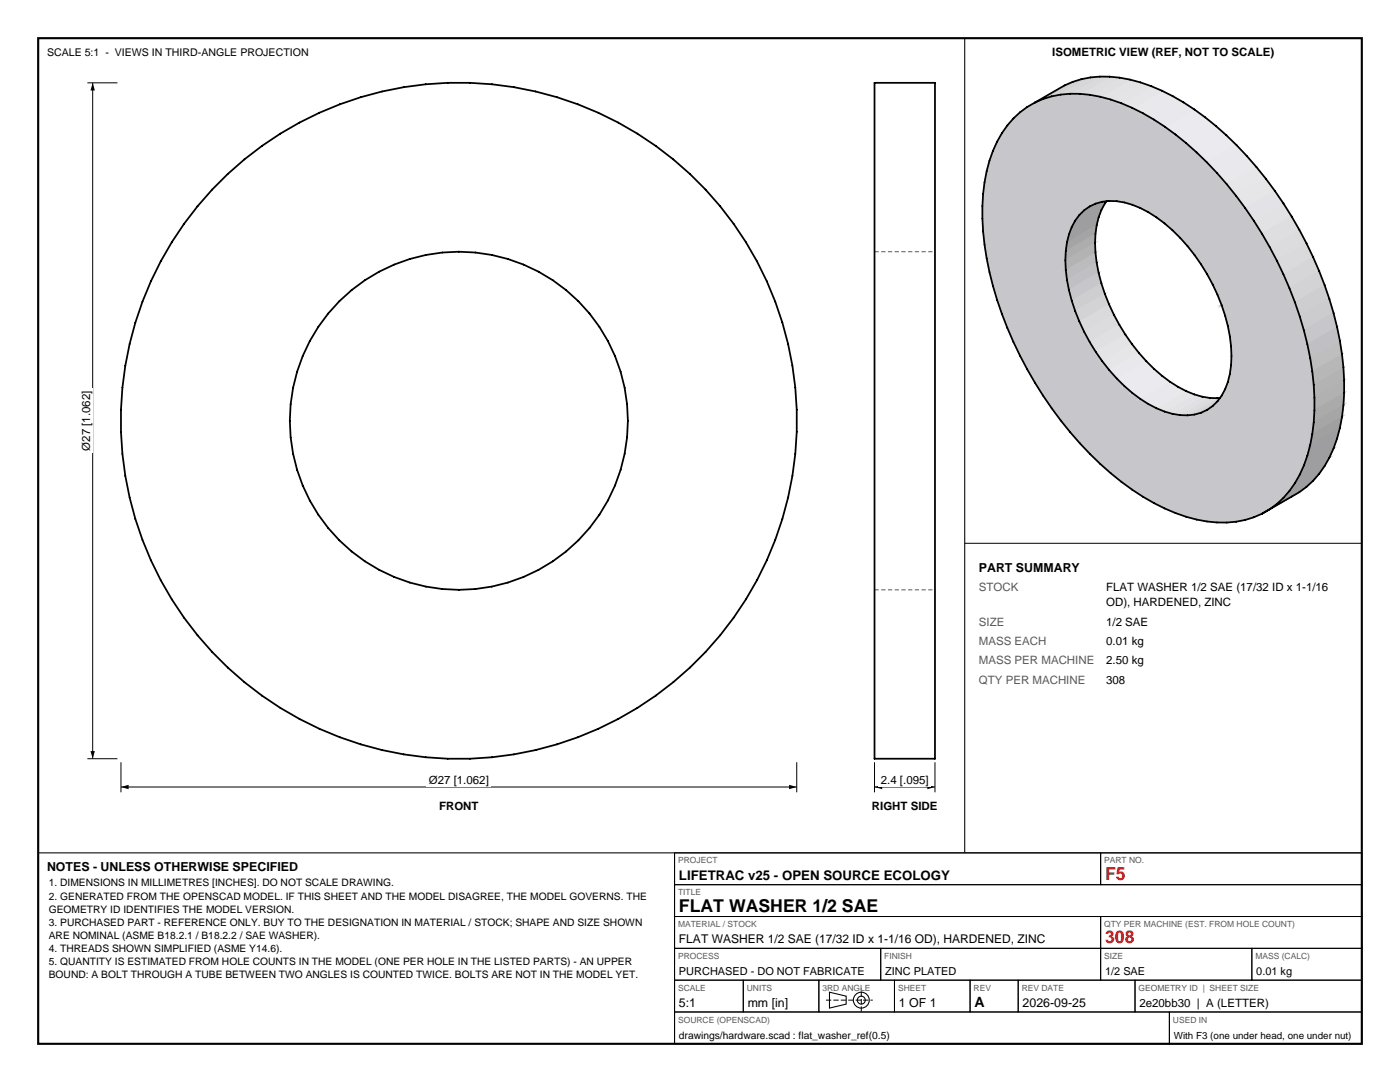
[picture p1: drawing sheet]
<svg xmlns="http://www.w3.org/2000/svg" width="279mm" height="216mm" viewBox="0 0 279 216" stroke-linecap="round" stroke-linejoin="round" font-family="sans-serif">
<path d="M7.6 7.6h264.2v200.7h-264.2z" fill="none" stroke="#000" stroke-width=".42"/>
<g fill="none" stroke="#000" stroke-width=".21">
<path d="M192.5 7.6v162.6M7.6 170.2h264.2M134.6 170.2v38.1M165.5 198l3.4 .8v1.6l-3.4 .8z"/>
<circle cx="171.9" cy="199.6" r="1.59"/>
<circle cx="171.9" cy="199.6" r=".79"/>
</g>
<g fill="none" stroke="#000" stroke-width=".2">
<path d="M24.1 152.1v6M24.1 157h134.9M159 152.1v6M134.6 170.2h85.1v6.3h-85.1zM134.6 176.5h137.2v6.4h-137.2zM219.7 170.2h52.1v6.3h-52.1zM134.6 182.9h85.1v6.3h-85.1zM134.6 189.2h41.2v6.4h-41.2zM134.6 195.6h13.7v6.3h-13.7zM148.3 195.6h15.1v6.3h-15.1zM163.4 195.6h15.1v6.3h-15.1zM175.8 189.2h43.9v6.4h-43.9z"/>
<path d="M178.5 195.6h15.1v6.3h-15.1zM193.6 195.6h9.6v6.3h-9.6zM203.2 195.6h23.3v6.3h-23.3zM219.7 182.9h52.1v6.3h-52.1zM219.7 189.2h30.1v6.4h-30.1zM226.5 195.6h45.3v6.3h-45.3zM249.8 189.2h22v6.4h-22zM134.6 201.9h98.8v6.4h-98.8zM233.4 201.9h38.4v6.4h-38.4z"/>
</g>
<path d="M164.8 199.6h9.4M171.9 201.9v-4.6" fill="none" stroke="#000" stroke-width=".2" stroke-dasharray="1.1 .4" stroke-linecap="butt"/>
<g fill="none" stroke="#000" stroke-width=".35">
<path d="M174.5 16.5h12.1v134.9h-12.1z"/>
<circle cx="91.6" cy="84" r="67.5"/>
<circle cx="91.6" cy="84" r="33.7"/>
</g>
<path d="M174.5 50.2h12.1M174.5 117.7h12.1" fill="none" stroke="#595959" stroke-width=".2" stroke-dasharray=".8 .5" stroke-linecap="butt"/>
<path d="M24.1 157l1.6-.4v.9zM157.5 156.6l1.5 .4-1.5 .5z" fill="#000"/>
<path d="M85.2 154.2h12.8v2.8h-12.8z" fill-rule="evenodd" fill="#fff"/>
<path d="M17.4 16.5h6M18.5 16.5v134.9M17.4 151.4h6" fill="none" stroke="#000" stroke-width=".2"/>
<path d="M18.5 16.5l.4 1.6h-.8zM18.1 149.9h.8l-.4 1.5z" fill="#000"/>
<path d="M15.7 77.5h2.8v12.9h-2.8z" fill-rule="evenodd" fill="#fff"/>
<path d="M174.5 152.1v6M174.5 157h12.1M186.6 152.1v6" fill="none" stroke="#000" stroke-width=".2"/>
<path d="M174.5 157l1.6-.4v.9zM185.1 156.6l1.5 .4-1.5 .5z" fill="#000"/>
<path d="M175.4 154.2h10.4v2.8h-10.4z" fill-rule="evenodd" fill="#fff"/>
<g fill="#c7c7cb" stroke="#c7c7cb" stroke-width=".2">
<path d="M205 73.7l10.4-9.5-8.9 12.1z"/>
<path d="M203.6 71l11.8-6.8-10.4 9.5z"/>
<path d="M215.4 64.2l-7.2 14.7-1.7-2.6z"/>
<path d="M202.2 68.2l13.2-4-11.8 6.8z"/>
<path d="M215.4 64.2l-5.5 17.3-1.7-2.6z"/>
<path d="M201 65.5l14.4-1.3-13.2 4z"/>
<path d="M215.4 64.2l-3.7 19.7-1.8-2.4z"/>
<path d="M215.4 64.2l-1.8 22-1.9-2.3z"/>
<path d="M200 62.7l14.6-.6-13.6 3.4z"/>
<path d="M215.4 64.2l.1 24.3-1.9-2.3z"/>
<path d="M199 59.9l15.6 2.2-14.6 .6z"/>
<path d="M215.4 64.2l2.1 26.4-2-2.1z"/>
<path d="M198.2 57.1l15.7 2.9-14.9-.1z"/>
<path d="M215.4 64.2l4.2 28.4-2.1-2z"/>
<path d="M197.5 54.3l15.8 3.6-15.1-.8z"/>
<path d="M215.4 64.2l6.3 30.2-2.1-1.8z"/>
<path d="M196.9 51.5l16.4 6.4-15.8-3.6z"/>
<path d="M215.4 64.2l8.4 31.9-2.1-1.7z"/>
<path d="M196.5 48.8l16.4 7-16-4.3z"/>
<path d="M215.4 64.2l10.5 33.5-2.1-1.6z"/>
<path d="M196.2 46.2l16.5 7.6-16.2-5z"/>
<path d="M201 65.5l13.6-3.4 .8 2.1z"/>
<path d="M196.1 43.6l16.6 10.2-16.5-7.6z"/>
<path d="M227.6 79.6l.5 19.5-2.2-1.4z"/>
<path d="M199 59.9l14.9 .1 .7 2.1z"/>
<path d="M198.2 57.1l15.1 .8 .6 2.1z"/>
<path d="M216.4 66.2l1.1 2.1 8.4 29.4z"/>
<path d="M217.5 68.3l1.2 1.9 7.2 27.5z"/>
<path d="M196.1 41.1l16.5 10.8-16.5-8.3z"/>
<path d="M229.2 80.6l1.1 19.8-2.2-1.3z"/>
<path d="M215.4 64.2l1 2 9.5 31.5z"/>
<path d="M218.7 70.2l1.3 1.9 5.9 25.6z"/>
<path d="M220 72.1l1.4 1.8 4.5 23.8z"/>
<path d="M221.4 73.9l1.4 1.6 3.1 22.2z"/>
<path d="M196.9 51.5l16 4.3 .4 2.1z"/>
<path d="M222.8 75.5l1.6 1.5 1.5 20.7z"/>
<path d="M196.2 38.7l16.5 11.4-16.6-9z"/>
<path d="M230.8 81.5l1.6 20-2.1-1.1z"/>
<path d="M224.4 77l1.6 1.4-.1 19.3z"/>
<path d="M219.3 54.5l.5 2.1-5.9 3.4z"/>
<path d="M196.5 48.8l16.2 5 .2 2z"/>
<path d="M226 78.4l1.6 1.2-1.7 18.1z"/>
<path d="M196.5 36.4l16.2 13.7-16.5-11.4z"/>
<path d="M230.8 81.5l3.8 20.9-2.2-.9z"/>
<path d="M213.3 57.9l6-3.4-5.4 5.5z"/>
<path d="M196.1 43.6l16.5 8.3 .1 1.9z"/>
<path d="M227.6 79.6l1.6 1-1.1 18.5z"/>
<path d="M196.9 34.2l16 14.2-16.4-12z"/>
<path d="M232.4 82.1l4.3 21-2.1-.7z"/>
<path d="M196.1 41.1l16.6 9-.1 1.8z"/>
<path d="M229.2 80.6l1.6 .9-.5 18.9z"/>
<path d="M197.5 32.1l15.8 14.7-16.4-12.6z"/>
<path d="M234 82.6l4.8 21.1-2.1-.6z"/>
<path d="M196.5 36.4l16.4 12-.2 1.7z"/>
<path d="M230.8 81.5l1.6 .6 2.2 20.3z"/>
<path d="M198.2 30.1l15.1 16.7-15.8-14.7z"/>
<path d="M234 82.6l6.9 21.5-2.1-.4z"/>
<path d="M196.9 34.2l16.4 12.6-.4 1.6z"/>
<path d="M232.4 82.1l1.6 .5 2.7 20.5z"/>
<path d="M199 28.3l14.9 17-15.7-15.2z"/>
<path d="M235.5 82.8l7.4 21.5-2-.2z"/>
<path d="M198.2 30.1l15.7 15.2-.6 1.5z"/>
<path d="M234 82.6l1.5 .2 5.4 21.3z"/>
<path d="M200 26.6l14.6 17.4-15.6-15.7z"/>
<path d="M237 82.9l7.8 21.4h-1.9z"/>
<path d="M199 28.3l15.6 15.7-.7 1.3z"/>
<path d="M235.5 82.8l1.5 .1 5.9 21.4z"/>
<path d="M201 25l13.6 19-14.6-17.4z"/>
<path d="M237 82.9l9.7 21.2-1.9 .2z"/>
<path d="M202.2 23.6l13.2 19.3-14.4-17.9z"/>
<path d="M238.4 82.7l10.1 21.1-1.8 .3z"/>
<path d="M201 25l14.4 17.9-.8 1.1z"/>
<path d="M237 82.9l1.4-.2 8.3 21.4z"/>
<path d="M202.2 23.6l1.4-1.2 12.8 19.6z"/>
<path d="M239.7 82.4l10.5 20.8-1.7 .6z"/>
<path d="M202.2 23.6l14.2 18.4-1 .9z"/>
<path d="M238.4 82.7l1.3-.3 8.8 21.4z"/>
<path d="M203.6 22.4l1.4-1 11.4 20.6z"/>
<path d="M239.7 82.4l12.2 20.1-1.7 .7z"/>
<path d="M205 21.4l12.5 19.8-1.1 .8z"/>
<path d="M239.7 82.4l1.2-.6 11 20.7z"/>
<path d="M205 21.4l1.5-.9 11 20.7z"/>
<path d="M240.9 81.8l12.5 19.8-1.5 .9z"/>
<path d="M206.5 20.5l12.2 20.1-1.2 .6z"/>
<path d="M240.9 81.8l1.1-.8 11.4 20.6z"/>
<path d="M206.5 20.5l1.7-.7 10.5 20.8z"/>
<path d="M242 81l12.8 19.6-1.4 1z"/>
<path d="M209.9 19.2l10.1 21.1-1.3 .3z"/>
<path d="M242 81l1-.9 13.1 19.2z"/>
<path d="M208.2 19.8l1.7-.6 8.8 21.4z"/>
<path d="M242 81l14.1 18.3-1.3 1.3z"/>
<path d="M211.7 18.9l9.7 21.2-1.4 .2z"/>
<path d="M243.8 78.9l13.5 19.1-14.3-17.9z"/>
<path d="M209.9 19.2l1.8-.3 8.3 21.4z"/>
<path d="M243 80.1l14.3 17.9-1.2 1.3z"/>
<path d="M211.7 18.9l1.9-.2 7.8 21.4z"/>
<path d="M243.8 78.9l14.6 17.5-1.1 1.6z"/>
<path d="M215.5 18.7l7.3 21.4h-1.4z"/>
<path d="M244.5 77.7l14.9 17-15.6-15.8z"/>
<path d="M213.6 18.7h1.9l5.9 21.4z"/>
<path d="M243.8 78.9l15.6 15.8-1 1.7z"/>
<path d="M217.5 18.9l6.9 21.5-1.6-.3z"/>
<path d="M245.1 76.2l15.1 16.7-15.7-15.2z"/>
<path d="M215.5 18.7l2 .2 5.3 21.2z"/>
<path d="M244.5 77.7l15.7 15.2-.8 1.8z"/>
<path d="M221.7 19.9l4.3 21-1.6-.5z"/>
<path d="M245.4 74.6l16.1 14.2-16.4-12.6z"/>
<path d="M217.5 18.9l2.1 .4 4.8 21.1z"/>
<path d="M245.1 76.2l15.8 14.7-.7 2z"/>
<path d="M223.8 20.6l3.8 20.9-1.6-.6z"/>
<path d="M245.7 72.9l16.2 13.7-16.5-12z"/>
<path d="M219.6 19.3l2.1 .6 2.7 20.5z"/>
<path d="M245.1 76.2l16.4 12.6-.6 2.1z"/>
<path d="M228.1 22.6l1.1 19.7-1.6-.8z"/>
<path d="M245.8 71.1l16.5 10.8-16.6-9z"/>
<path d="M221.7 19.9l2.1 .7 2.2 20.3z"/>
<path d="M245.4 74.6l16.5 12-.4 2.2z"/>
<path d="M230.3 23.9l.5 19.5-1.6-1.1z"/>
<path d="M245.7 69.1l16.6 10.3-16.5-8.3z"/>
<path d="M230.3 23.9l2.1 20.7-1.6-1.2z"/>
<path d="M223.8 20.6l2.1 .9 1.7 20z"/>
<path d="M245.7 72.9l16.5 11.4-.3 2.3z"/>
<path d="M230.3 23.9l3.7 22.1-1.6-1.4z"/>
<path d="M245.4 67.1l16.5 7-16.2-5z"/>
<path d="M230.3 23.9l5.2 23.6-1.5-1.5z"/>
<path d="M225.9 21.5l2.2 1.1-.5 18.9z"/>
<path d="M245.7 72.9l16.6 9-.1 2.4z"/>
<path d="M230.3 23.9l6.7 25.2-1.5-1.6z"/>
<path d="M230.3 23.9l8.1 27-1.4-1.8z"/>
<path d="M230.3 23.9l13.5 37z"/>
<path d="M245.1 65.1l16.4 6.3-16.1-4.3z"/>
<path d="M230.3 23.9l9.4 28.9-1.3-1.9z"/>
<path d="M230.3 23.9l12.7 34.9-1-2.1z"/>
<path d="M230.3 23.9l10.6 30.8-1.2-1.9z"/>
<path d="M230.3 23.9l11.7 32.8-1.1-2z"/>
<path d="M228.1 22.6l2.2 1.3-1.1 18.4z"/>
<path d="M245.8 71.1l16.5 8.3v2.5z"/>
<path d="M244.5 63l15.7 2.9-15.1-.8z"/>
<path d="M243.8 60.9l15.6 2.2-14.9-.1z"/>
<path d="M245.7 69.1l16.5 7.7 .1 2.6z"/>
<path d="M245.7 69.1l16.2 5 .3 2.7z"/>
<path d="M230.3 23.9l2.1 1.4 11.4 35.6z"/>
<path d="M232.4 25.3l2.2 1.5 9.2 34.1z"/>
<path d="M245.4 67.1l16.1 4.3 .4 2.7z"/>
<path d="M234.6 26.8l2.1 1.8 7.1 32.3z"/>
<path d="M245.1 65.1l15.8 3.6 .6 2.7z"/>
<path d="M236.7 28.6l2.1 1.8 5 30.5z"/>
<path d="M245.1 65.1l15.1 .8 .7 2.8z"/>
<path d="M238.8 30.4l2.1 2 2.9 28.5z"/>
<path d="M244.5 63l14.9 .1 .8 2.8z"/>
<path d="M240.9 32.4l2 2.1 .9 26.4z"/>
<path d="M242.9 34.5l1.9 2.3-1 24.1z"/>
<path d="M243.8 60.9l14.6-.6 1 2.8z"/>
<path d="M244.8 36.8l1.9 2.3-2.9 21.8z"/>
<path d="M243.8 60.9l13.5-3.4 1.1 2.8z"/>
<path d="M246.7 39.1l1.8 2.4-4.7 19.4z"/>
<path d="M243.8 60.9l12.3-6.2 1.2 2.8z"/>
<path d="M248.5 41.5l1.7 2.5-6.4 16.9z"/>
<path d="M243.8 60.9l11-8.9 1.3 2.7z"/>
<path d="M250.2 44l1.7 2.6-8.1 14.3z"/>
<path d="M253.4 49.3l1.4 2.7-11 8.9z"/>
<path d="M251.9 46.6l1.5 2.7-9.6 11.6z"/>
</g>
<g fill="#dcdce1" stroke="#dcdce1" stroke-width=".2">
<path d="M222.3 62.8l1.1 2-5.9 3.5z"/>
<path d="M216.4 66.2l5.9-3.4-4.8 5.5z"/>
</g>
<g fill="#e0e0e5" stroke="#e0e0e5" stroke-width=".2">
<path d="M223.4 64.8l1.2 2-5.9 3.4z"/>
<path d="M217.5 68.3l5.9-3.5-4.7 5.4z"/>
</g>
<g fill="#d8d8dc" stroke="#d8d8dc" stroke-width=".2">
<path d="M221.3 60.7l1 2.1-5.9 3.4z"/>
<path d="M215.4 64.2l5.9-3.5-4.9 5.5z"/>
</g>
<g fill="#e4e4e8" stroke="#e4e4e8" stroke-width=".2">
<path d="M224.6 66.8l1.3 1.9-5.9 3.4z"/>
<path d="M218.7 70.2l5.9-3.4-4.6 5.3z"/>
<path d="M221.7 19.9l5.9-3.5 2.1 .8z"/>
<path d="M221.7 19.9l8-2.7-5.9 3.4z"/>
</g>
<g fill="#d3d3d7" stroke="#d3d3d7" stroke-width=".2">
<path d="M220.5 58.6l.8 2.1-5.9 3.5z"/>
<path d="M214.6 62.1l5.9-3.5-5.1 5.6z"/>
<path d="M209.9 19.2l5.9-3.4 1.8-.3z"/>
<path d="M209.9 19.2l7.7-3.7-5.9 3.4z"/>
</g>
<g fill="#e6e6eb" stroke="#e6e6eb" stroke-width=".2">
<path d="M225.9 68.7l1.4 1.7-5.9 3.5z"/>
<path d="M220 72.1l5.9-3.4-4.5 5.2z"/>
</g>
<g fill="#cdcdd1" stroke="#cdcdd1" stroke-width=".2">
<path d="M219.8 56.6l.7 2-5.9 3.5z"/>
<path d="M213.9 60l5.9-3.4-5.2 5.5z"/>
</g>
<g fill="#e8e8ed" stroke="#e8e8ed" stroke-width=".2">
<path d="M227.3 70.4l1.5 1.7-6 3.4z"/>
<path d="M221.4 73.9l5.9-3.5-4.5 5.1z"/>
<path d="M228.1 22.6l5.9-3.4 2.2 1.2z"/>
<path d="M228.1 22.6l8.1-2.2-5.9 3.5z"/>
<path d="M248.8 31.1l1.9 2.2-5.9 3.5z"/>
<path d="M242.9 34.5l5.9-3.4-4 5.7z"/>
</g>
<g fill="#eaeaee" stroke="#eaeaee" stroke-width=".2">
<path d="M228.8 72.1l1.5 1.5-5.9 3.4z"/>
<path d="M222.8 75.5l6-3.4-4.4 4.9z"/>
</g>
<g fill="#c0c0c4" stroke="#c0c0c4" stroke-width=".2">
<path d="M213.3 57.9l5.6-5.5 .4 2.1z"/>
<path d="M212.9 55.8l6-3.4-5.6 5.5z"/>
</g>
<g fill="#eaeaef" stroke="#eaeaef" stroke-width=".2">
<path d="M224.4 77l5.9-3.4 1.6 1.4z"/>
<path d="M226 78.4l5.9-3.4 1.6 1.2z"/>
<path d="M224.4 77l7.5-2-5.9 3.4z"/>
<path d="M226 78.4l7.5-2.2-5.9 3.4z"/>
<path d="M232.4 25.3l6-3.5 2.1 1.6z"/>
<path d="M234.6 26.8l5.9-3.4 2.1 1.7z"/>
<path d="M232.4 25.3l8.1-1.9-5.9 3.4z"/>
<path d="M236.7 28.6l5.9-3.5 2.1 1.9z"/>
<path d="M234.6 26.8l8-1.7-5.9 3.5z"/>
<path d="M244.7 27l2.1 2-5.9 3.4z"/>
<path d="M236.7 28.6l8-1.6-5.9 3.4z"/>
<path d="M238.8 30.4l5.9-3.4-3.8 5.4z"/>
</g>
<g fill="#b9b9bd" stroke="#b9b9bd" stroke-width=".2">
<path d="M212.9 55.8l5.7-5.4 .3 2z"/>
<path d="M212.7 53.8l5.9-3.4-5.7 5.4z"/>
</g>
<g fill="#b2b2b6" stroke="#b2b2b6" stroke-width=".2">
<path d="M212.7 53.8l5.8-5.3 .1 1.9z"/>
<path d="M212.6 51.9l5.9-3.4-5.8 5.3z"/>
</g>
<g fill="#e9e9ee" stroke="#e9e9ee" stroke-width=".2">
<path d="M227.6 79.6l5.9-3.4 1.6 1z"/>
<path d="M227.6 79.6l7.5-2.4-5.9 3.4z"/>
<path d="M230.3 23.9l5.9-3.5 2.2 1.4z"/>
<path d="M230.3 23.9l8.1-2.1-6 3.5z"/>
<path d="M246.8 29l2 2.1-5.9 3.4z"/>
<path d="M240.9 32.4l5.9-3.4-3.9 5.5z"/>
</g>
<g fill="#ababae" stroke="#ababae" stroke-width=".2">
<path d="M212.6 51.9l6-5.2-.1 1.8z"/>
<path d="M212.7 50.1l5.9-3.4-6 5.2z"/>
</g>
<g fill="#e8e8ec" stroke="#e8e8ec" stroke-width=".2">
<path d="M229.2 80.6l5.9-3.4 1.6 .9z"/>
<path d="M229.2 80.6l7.5-2.5-5.9 3.4z"/>
</g>
<g fill="#a4a4a7" stroke="#a4a4a7" stroke-width=".2">
<path d="M212.7 50.1l6.2-5.2-.3 1.8z"/>
<path d="M212.9 48.4l6-3.5-6.2 5.2z"/>
</g>
<g fill="#e5e5ea" stroke="#e5e5ea" stroke-width=".2">
<path d="M230.8 81.5l5.9-3.4 1.7 .6z"/>
<path d="M230.8 81.5l7.6-2.8-6 3.4z"/>
<path d="M252.6 35.7l1.8 2.4-5.9 3.4z"/>
<path d="M246.7 39.1l5.9-3.4-4.1 5.8z"/>
</g>
<g fill="#9e9ea1" stroke="#9e9ea1" stroke-width=".2">
<path d="M212.9 48.4l6.4-5-.4 1.5z"/>
<path d="M213.3 46.8l6-3.4-6.4 5z"/>
<path d="M213.9 45.3l5.9-3.4-.5 1.5z"/>
<path d="M213.9 45.3l5.4-1.9-6 3.4z"/>
<path d="M214.6 44l5.9-3.4-.7 1.3z"/>
<path d="M214.6 44l5.2-2.1-5.9 3.4z"/>
<path d="M215.4 42.9l5.9-3.4-.8 1.1z"/>
<path d="M215.4 42.9l5.1-2.3-5.9 3.4z"/>
<path d="M216.4 42l5.9-3.5-1 1z"/>
<path d="M215.4 42.9l1-.9 4.9-2.5z"/>
<path d="M217.5 41.2l5.9-3.4-1.1 .7z"/>
<path d="M216.4 42l1.1-.8 4.8-2.7z"/>
<path d="M253.4 101.6l5.9-3.4z"/>
<path d="M251.9 102.5l5.9-3.4z"/>
<path d="M254.8 100.6l5.9-3.5-1.4 1.1z"/>
<path d="M253.4 101.6l1.4-1 4.5-2.4z"/>
<path d="M256.1 99.3l6-3.4-1.4 1.2z"/>
<path d="M254.8 100.6l1.3-1.3 4.6-2.2z"/>
<path d="M257.3 98l6-3.5-1.2 1.4z"/>
<path d="M257.3 98l4.8-2.1-6 3.4z"/>
<path d="M258.4 96.4l6-3.4-1.1 1.5z"/>
<path d="M258.4 96.4l4.9-1.9-6 3.5z"/>
<path d="M259.4 94.7l5.9-3.4-.9 1.7z"/>
<path d="M259.4 94.7l5-1.7-6 3.4z"/>
<path d="M260.2 92.9l5.9-3.4-.8 1.8z"/>
<path d="M260.2 92.9l5.1-1.6-5.9 3.4z"/>
<path d="M260.9 90.9l5.9-3.4-.7 2z"/>
<path d="M260.9 90.9l5.2-1.4-5.9 3.4z"/>
<path d="M260.9 90.9l6.5-5.5-.6 2.1z"/>
<path d="M261.5 88.8l5.9-3.4-6.5 5.5z"/>
</g>
<g fill="#e2e2e7" stroke="#e2e2e7" stroke-width=".2">
<path d="M232.4 82.1l6-3.4 1.5 .5z"/>
<path d="M232.4 82.1l7.5-2.9-5.9 3.4z"/>
</g>
<g fill="#dfdfe3" stroke="#dfdfe3" stroke-width=".2">
<path d="M234 82.6l5.9-3.4 1.6 .2z"/>
<path d="M234 82.6l7.5-3.2-6 3.4z"/>
</g>
<g fill="#dadadf" stroke="#dadadf" stroke-width=".2">
<path d="M235.5 82.8l6-3.4 1.4 .1z"/>
<path d="M235.5 82.8l7.4-3.3-5.9 3.4z"/>
</g>
<g fill="#d5d5da" stroke="#d5d5da" stroke-width=".2">
<path d="M237 82.9l5.9-3.4 1.4-.2z"/>
<path d="M237 82.9l7.3-3.6-5.9 3.4z"/>
</g>
<g fill="#d0d0d4" stroke="#d0d0d4" stroke-width=".2">
<path d="M238.4 82.7l5.9-3.4 1.3-.4z"/>
<path d="M238.4 82.7l7.2-3.8-5.9 3.5z"/>
</g>
<g fill="#cacace" stroke="#cacace" stroke-width=".2">
<path d="M239.7 82.4l7.1-4z"/>
<path d="M265.3 59.7l.8 2.8-5.9 3.4z"/>
<path d="M259.4 63.1l5.9-3.4-5.1 6.2z"/>
</g>
<g fill="#cbcbcf" stroke="#cbcbcf" stroke-width=".2">
<path d="M206.5 20.5l6-3.5 1.6-.7z"/>
<path d="M206.5 20.5l7.6-4.2-5.9 3.5z"/>
</g>
<g fill="#cfcfd3" stroke="#cfcfd3" stroke-width=".2">
<path d="M208.2 19.8l5.9-3.5 1.7-.5z"/>
<path d="M208.2 19.8l7.6-4-5.9 3.4z"/>
</g>
<g fill="#d6d6db" stroke="#d6d6db" stroke-width=".2">
<path d="M211.7 18.9l5.9-3.4 1.9-.2z"/>
<path d="M211.7 18.9l7.8-3.6-5.9 3.4z"/>
</g>
<g fill="#dadade" stroke="#dadade" stroke-width=".2">
<path d="M213.6 18.7l5.9-3.4h1.9z"/>
<path d="M213.6 18.7l7.8-3.4-5.9 3.4z"/>
</g>
<g fill="#dddde1" stroke="#dddde1" stroke-width=".2">
<path d="M215.5 18.7l5.9-3.4 2 .2z"/>
<path d="M215.5 18.7l7.9-3.2-5.9 3.4z"/>
</g>
<g fill="#dfdfe4" stroke="#dfdfe4" stroke-width=".2">
<path d="M217.5 18.9l5.9-3.4 2.1 .4z"/>
<path d="M217.5 18.9l8-3-5.9 3.4z"/>
</g>
<g fill="#e2e2e6" stroke="#e2e2e6" stroke-width=".2">
<path d="M219.6 19.3l5.9-3.4 2.1 .5z"/>
<path d="M219.6 19.3l8-2.9-5.9 3.5z"/>
</g>
<g fill="#a0a0a3" stroke="#a0a0a3" stroke-width=".2">
<path d="M261.5 88.8l6.3-5.6-.4 2.2z"/>
<path d="M261.9 86.6l5.9-3.4-6.3 5.6z"/>
</g>
<g fill="#e6e6ea" stroke="#e6e6ea" stroke-width=".2">
<path d="M223.8 20.6l5.9-3.4 2.2 .9z"/>
<path d="M223.8 20.6l8.1-2.5-6 3.4z"/>
</g>
<g fill="#a5a5a8" stroke="#a5a5a8" stroke-width=".2">
<path d="M261.9 86.6l6.2-5.7-.3 2.3z"/>
<path d="M262.2 84.3l5.9-3.4-6.2 5.7z"/>
</g>
<g fill="#e7e7ec" stroke="#e7e7ec" stroke-width=".2">
<path d="M225.9 21.5l6-3.4 2.1 1.1z"/>
<path d="M225.9 21.5l8.1-2.3-5.9 3.4z"/>
</g>
<g fill="#aaaaad" stroke="#aaaaad" stroke-width=".2">
<path d="M262.2 84.3l6.1-5.9-.2 2.5z"/>
<path d="M262.3 81.9l6-3.5-6.1 5.9z"/>
</g>
<g fill="#afafb2" stroke="#afafb2" stroke-width=".2">
<path d="M262.3 81.9l6-6v2.5z"/>
<path d="M262.3 79.4l6-3.5-6 6z"/>
</g>
<g fill="#b3b3b7" stroke="#b3b3b7" stroke-width=".2">
<path d="M268.1 73.4l.2 2.5-6 3.5z"/>
<path d="M262.2 76.8l5.9-3.4-5.8 6z"/>
</g>
<g fill="#b8b8bc" stroke="#b8b8bc" stroke-width=".2">
<path d="M267.8 70.7l.3 2.7-5.9 3.4z"/>
<path d="M261.9 74.1l5.9-3.4-5.6 6.1z"/>
</g>
<g fill="#bdbdc1" stroke="#bdbdc1" stroke-width=".2">
<path d="M267.4 68l.4 2.7-5.9 3.4z"/>
<path d="M261.5 71.4l5.9-3.4-5.5 6.1z"/>
</g>
<g fill="#c1c1c5" stroke="#c1c1c5" stroke-width=".2">
<path d="M266.8 65.3l.6 2.7-5.9 3.4z"/>
<path d="M260.9 68.7l5.9-3.4-5.3 6.1z"/>
</g>
<g fill="#c6c6ca" stroke="#c6c6ca" stroke-width=".2">
<path d="M266.1 62.5l.7 2.8-5.9 3.4z"/>
<path d="M260.2 65.9l5.9-3.4-5.2 6.2z"/>
</g>
<g fill="#ceced2" stroke="#ceced2" stroke-width=".2">
<path d="M264.4 56.9l.9 2.8-5.9 3.4z"/>
<path d="M258.4 60.3l6-3.4-5 6.2z"/>
</g>
<g fill="#d2d2d6" stroke="#d2d2d6" stroke-width=".2">
<path d="M263.3 54.1l1.1 2.8-6 3.4z"/>
<path d="M257.3 57.5l6-3.4-4.9 6.2z"/>
</g>
<g fill="#e7e7eb" stroke="#e7e7eb" stroke-width=".2">
<path d="M250.7 33.3l1.9 2.4-5.9 3.4z"/>
<path d="M244.8 36.8l5.9-3.5-4 5.8z"/>
</g>
<g fill="#d5d5d9" stroke="#d5d5d9" stroke-width=".2">
<path d="M262.1 51.3l1.2 2.8-6 3.4z"/>
<path d="M256.1 54.7l6-3.4-4.8 6.2z"/>
</g>
<g fill="#d9d9dd" stroke="#d9d9dd" stroke-width=".2">
<path d="M260.7 48.6l1.4 2.7-6 3.4z"/>
<path d="M254.8 52l5.9-3.4-4.6 6.1z"/>
</g>
<g fill="#e3e3e8" stroke="#e3e3e8" stroke-width=".2">
<path d="M254.4 38.1l1.7 2.5-5.9 3.4z"/>
<path d="M248.5 41.5l5.9-3.4-4.2 5.9z"/>
</g>
<g fill="#dcdce0" stroke="#dcdce0" stroke-width=".2">
<path d="M259.3 45.9l1.4 2.7-5.9 3.4z"/>
<path d="M253.4 49.3l5.9-3.4-4.5 6.1z"/>
</g>
<g fill="#e1e1e5" stroke="#e1e1e5" stroke-width=".2">
<path d="M256.1 40.6l1.7 2.6-5.9 3.4z"/>
<path d="M250.2 44l5.9-3.4-4.2 6z"/>
</g>
<g fill="#dedee3" stroke="#dedee3" stroke-width=".2">
<path d="M257.8 43.2l1.5 2.7-5.9 3.4z"/>
<path d="M251.9 46.6l5.9-3.4-4.4 6.1z"/>
</g>
<path d="M202.2 23.6l2.8-2.2 7.5-4.4a20.1 20.1 0 0 1 15.1-.6 50.1 50.1 0 0 1 21.2 14.7 76.9 76.9 0 0 1 19 39.6 37.7 37.7 0 0 1-1.7 18.8 18.3 18.3 0 0 1-6.8 8.7l-7.4 4.3a20.1 20.1 0 0 1-15.2 .6 50.1 50.1 0 0 1-21.2-14.6 76.9 76.9 0 0 1-19-39.7 37.7 37.7 0 0 1 1.7-18.7 19.8 19.8 0 0 1 4-6.5zM206.5 20.5a20.1 20.1 0 0 1 15.2-.6 50.1 50.1 0 0 1 21.2 14.6 76.9 76.9 0 0 1 19 39.6 37.7 37.7 0 0 1-1.7 18.8 18.3 18.3 0 0 1-6.8 8.7M215.4 42.9a8.6 8.6 0 0 1 9-2.5 24.9 24.9 0 0 1 12.6 8.7 36.7 36.7 0 0 1 8.8 22 12.9 12.9 0 0 1-3.8 9.9 9.4 9.4 0 0 1-9.6 1.1 28.1 28.1 0 0 1-12.4-10 35.8 35.8 0 0 1-7.4-20.2 13.6 13.6 0 0 1 2.8-9zM220.9 40.1a13.7 13.7 0 0 0-2.4 8.4 36.9 36.9 0 0 0 10.3 23.6 21.7 21.7 0 0 0 12.7 7.3h2" fill="none" stroke="#000" stroke-width=".35"/>
<path d="M192.5 108.4h79.3" fill="none" stroke="#000" stroke-width=".2"/>
<g font-size="3.5" fill="#bf1a1a">
<text x="220.5" y="175.5">F5</text>
<text x="220.5" y="188.2">308</text>
</g>
<text font-size="3.5" x="135.5" y="181.9">FLAT WASHER 1/2 SAE</text>
<text font-size="2.8" x="194.5" y="200.9">A</text>
<text font-size="2.6" x="135.5" y="175.5">LIFETRAC v25 - OPEN SOURCE ECOLOGY</text>
<g font-size="2.5">
<text x="195.4" y="114.1">PART SUMMARY</text>
<text x="9.4" y="173.7">NOTES - UNLESS OTHERWISE SPECIFIED</text>
<text x="135.5" y="200.9">5:1</text>
<text x="149.2" y="200.9">mm [in]</text>
<text x="179.4" y="200.9">1 OF 1</text>
<text x="204.1" y="200.9">2026-09-25</text>
</g>
<text font-size="2.4" x="135.5" y="188.2">FLAT WASHER 1/2 SAE (17/32 ID x 1-1/16 OD), HARDENED, ZINC</text>
<g font-size="2.3">
<text x="210" y="11.1">ISOMETRIC VIEW (REF, NOT TO SCALE)</text>
<text x="18" y="90" transform="rotate(-90 18 90)">Ø27 [1.062]</text>
<text x="220.8" y="117.9">FLAT WASHER 1/2 SAE (17/32 ID x 1-1/16</text>
<text x="220.8" y="120.9">OD), HARDENED, ZINC</text>
<text x="220.8" y="124.8">1/2 SAE</text>
<text x="220.8" y="128.7">0.01 kg</text>
<text x="220.8" y="132.6">2.50 kg</text>
<text x="220.8" y="136.5">308</text>
<text x="85.6" y="156.5">Ø27 [1.062]</text>
<text x="87.6" y="161.6">FRONT</text>
<text x="174" y="161.6">RIGHT SIDE</text>
<text x="175.8" y="156.5">2.4 [.095]</text>
<text x="227.4" y="200.9">2e20bb30 | A (LETTER)</text>
</g>
<g font-size="2.3" fill="#595959">
<text x="195.4" y="117.9">STOCK</text>
<text x="195.4" y="124.8">SIZE</text>
<text x="195.4" y="128.7">MASS EACH</text>
<text x="195.4" y="132.6">MASS PER MACHINE</text>
<text x="195.4" y="136.5">QTY PER MACHINE</text>
</g>
<g font-size="2.2">
<text x="135.5" y="194.6">PURCHASED - DO NOT FABRICATE</text>
<text x="176.6" y="194.6">ZINC PLATED</text>
<text x="220.5" y="194.6">1/2 SAE</text>
<text x="250.7" y="194.6">0.01 kg</text>
</g>
<text font-size="2.1" x="9.4" y="11.1">SCALE 5:1 - VIEWS IN THIRD-ANGLE PROJECTION</text>
<g font-size="2">
<text x="9.7" y="176.9">1. DIMENSIONS IN MILLIMETRES [INCHES]. DO NOT SCALE DRAWING.</text>
<text x="9.7" y="179.5">2. GENERATED FROM THE OPENSCAD MODEL. IF THIS SHEET AND THE MODEL DISAGREE, THE MODEL GOVERNS. THE</text>
<text x="9.7" y="182.1">GEOMETRY ID IDENTIFIES THE MODEL VERSION.</text>
<text x="9.7" y="184.7">3. PURCHASED PART - REFERENCE ONLY. BUY TO THE DESIGNATION IN MATERIAL / STOCK; SHAPE AND SIZE SHOWN</text>
<text x="9.7" y="187.3">ARE NOMINAL (ASME B18.2.1 / B18.2.2 / SAE WASHER).</text>
<text x="9.7" y="189.9">4. THREADS SHOWN SIMPLIFIED (ASME Y14.6).</text>
<text x="9.7" y="192.5">5. QUANTITY IS ESTIMATED FROM HOLE COUNTS IN THE MODEL (ONE PER HOLE IN THE LISTED PARTS) - AN UPPER</text>
<text x="9.7" y="195.2">BOUND: A BOLT THROUGH A TUBE BETWEEN TWO ANGLES IS COUNTED TWICE. BOLTS ARE NOT IN THE MODEL YET.</text>
<text x="135.5" y="207.3">drawings/hardware.scad : flat_washer_ref(0.5)</text>
<text x="234.3" y="207.3">With F3 (one under head, one under nut)</text>
</g>
<g font-size="1.7" fill="#595959">
<text x="135.3" y="172.3">PROJECT</text>
<text x="220.4" y="172.3">PART NO.</text>
<text x="135.3" y="178.6">TITLE</text>
<text x="135.3" y="185">MATERIAL / STOCK</text>
<text x="220.4" y="185">QTY PER MACHINE (EST. FROM HOLE COUNT)</text>
<text x="135.3" y="191.3">PROCESS</text>
<text x="176.5" y="191.3">FINISH</text>
<text x="220.4" y="191.3">SIZE</text>
<text x="250.5" y="191.3">MASS (CALC)</text>
<text x="135.3" y="197.7">SCALE</text>
<text x="149" y="197.7">UNITS</text>
<text x="164.1" y="197.7">3RD ANGLE</text>
<text x="179.2" y="197.7">SHEET</text>
<text x="194.3" y="197.7">REV</text>
<text x="203.9" y="197.7">REV DATE</text>
<text x="227.2" y="197.7">GEOMETRY ID | SHEET SIZE</text>
<text x="135.3" y="204">SOURCE (OPENSCAD)</text>
<text x="234.1" y="204">USED IN</text>
</g>
</svg>
